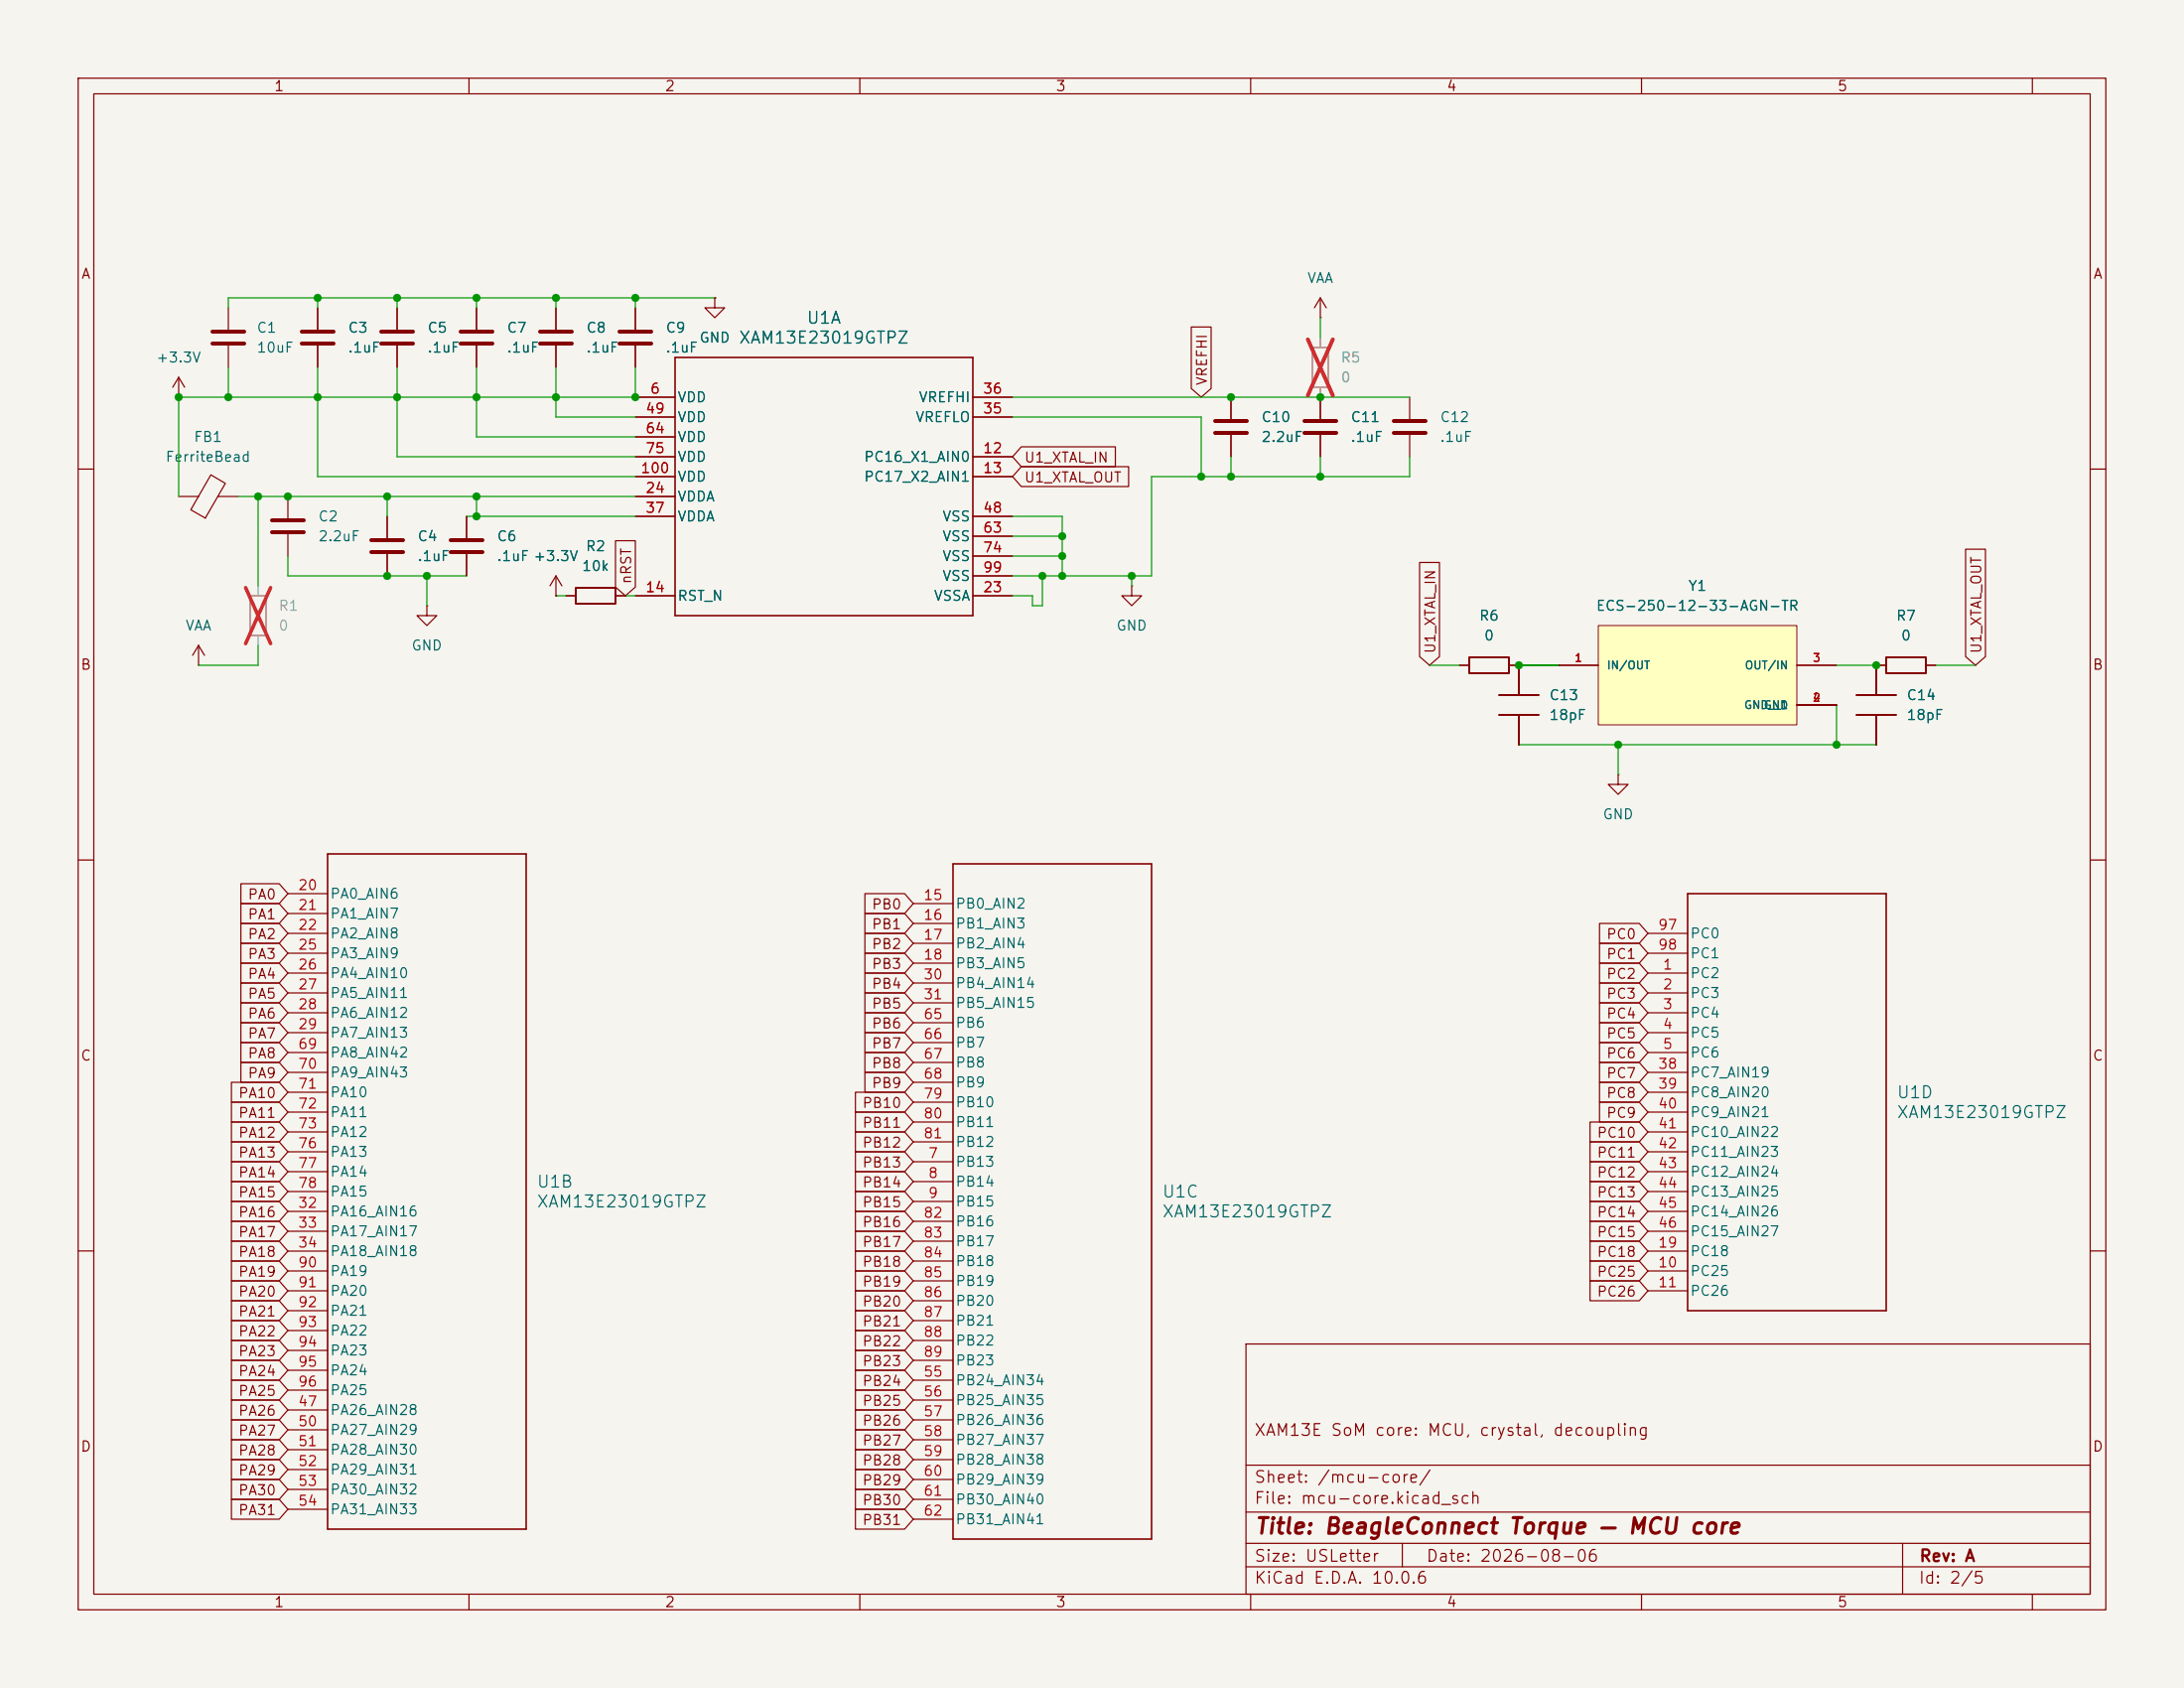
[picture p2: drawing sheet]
<svg xmlns="http://www.w3.org/2000/svg" width="279mm" height="216mm" viewBox="0 0 279 216" stroke-linecap="round" stroke-linejoin="round" font-family="sans-serif">
<path d="M0 0h279.4v215.9h-279.4z" fill="#f5f4ef" stroke="#f5f4ef" stroke-width=".13"/>
<g fill="none" stroke="#840000" stroke-width=".15">
<path d="M10 10h259.4v195.9h-259.4zM12 12h255.4v191.9h-255.4zM60 10v2M110 10v2M160 10v2M210 10v2M260 10v2M168.9 38.1v2.5M168.9 38.1l-.8 1.3M168.9 38.1l.8 1.3M22.9 50.8h.1M22.9 48.3l-.8 1.2"/>
<path d="M22.9 48.3l.7 1.2M22.9 48.3v2.5M157.5 50.8v2.8M157.5 55.6v2.8M168.9 40.6h.1M168.9 50.8v2.8M168.9 55.6v2.8M180.3 50.8v2.8M180.3 55.6v2.8M10 60h2M267.4 60h2M194.3 85.1h.1"/>
<path d="M194.3 95.2v.1M207 99.1v1.2h1.3l-1.3 1.3-1.3-1.3h1.3M207 99.1h.1M240 85.1h1.3M240 85.1h.1M240 95.2v.1M246.4 85.1h1.2M10 110h2M267.4 110h2M10 160h2M159.4 171.9h108v32h-108zM267.4 160h2"/>
<path d="M159.4 197.4h108M159.4 193.4h108M159.4 187.4h108M179.4 197.4v3M243.4 197.4v6.5M60 203.9v2M110 203.9v2M159.4 200.4h108M160 203.9v2M210 203.9v2M260 203.9v2"/>
</g>
<path d="M191.8 91.4h5M191.8 88.9h5M194.3 85.1v3.8M194.3 91.4v3.9M237.5 91.4h5.1M237.5 88.9h5.1M240 85.1v3.8M240 91.4v3.9M241.3 84.1h5.1v2h-5.1z" fill="none" stroke="#840000" stroke-width=".25"/>
<path d="M155.4 55.4h4.1M155.4 53.8h4.1M166.9 55.4h4M166.9 53.8h4M178.3 55.4h4.1M178.3 53.8h4.1" fill="none" stroke="#840000" stroke-width=".51"/>
<path d="M167.9 44.5h2v5h-2z" fill="none" stroke="#9c9b98" stroke-width=".25"/>
<path d="M168.9 43.2v1.3M168.9 49.5v1.3" fill="none" stroke="#9c9b98" stroke-width=".15"/>
<path d="M167.3 43.4l3.2 7.2M170.5 43.4l-3.2 7.2" fill="none" stroke="#e12e31" stroke-width=".46"/>
<path d="M204.5 80h25.4v12.7h-25.4z" fill="#ffffc2"/>
<path d="M204.5 80h25.4v12.7h-25.4z" fill="none" stroke="#840000" stroke-width=".13"/>
<g fill="none" stroke="#840000" stroke-width=".15">
<path d="M29.2 39.4v2.8M40.6 39.4v2.8M50.8 39.4v2.8M61 39.4v2.8M71.1 39.4v2.8M81.3 39.4v2.8M91.4 38.1v1.3h1.3l-1.3 1.2-1.2-1.2h1.2M91.4 38.1h.1M29.2 44.2v2.8M40.6 44.2v2.8M50.8 44.2v2.8M61 44.2v2.8"/>
<path d="M71.1 44.2v2.8M81.3 50.8h5.1M81.3 58.4h5.1M81.3 53.3h5.1M81.3 55.9h5.1M81.3 44.2v2.8M124.5 50.8h5M124.5 58.4h5M124.5 53.3h5M130.7 59.7h13.7v2.5h-13.7l-1.2-1.2zM130.7 57.1h12v2.6h-12l-1.2-1.3zM152.4 41.8h2.5v7.9l-1.2 1.1-1.3-1.1z"/>
<path d="M157.5 50.8v2.8M157.5 55.6v2.8M168.9 50.8v2.8M168.9 55.6v2.8M22.9 63.5h2.5M27 60.7l1.8 1.1-2.5 4.5-1.9-1.1zM27.9 63.5h2.6M36.8 63.5v2.8M36.8 68.3v2.8M49.5 66v2.8M49.5 70.9v2.8M54.6 77.5v1.2h1.3l-1.3 1.3-1.3-1.3h1.3"/>
<path d="M54.6 77.5h.1M59.7 66v2.8M59.7 70.9v2.8M71.1 76.2h.1M71.1 73.7v2.5M71.1 73.7l-.7 1.2M71.1 73.7l.8 1.2M72.4 76.2h1.3M78.7 69.2h2.6v5.9l-1.3 1.1-1.3-1.1zM78.7 76.2h1.3M81.3 63.5h5.1M81.3 61h5.1"/>
<path d="M81.3 76.2h5.1M81.3 66h5.1M124.5 61h5M124.5 76.2h5M124.5 66h5M124.5 68.6h5M124.5 71.1h5M124.5 73.7h5M144.8 74.9v1.3h1.2l-1.2 1.3-1.3-1.3h1.3M144.8 74.9h.1M181.6 71.9h2.6v12.1l-1.3 1.1-1.3-1.1zM251.5 70.2h2.5v13.8l-1.3 1.1-1.2-1.1z"/>
<path d="M25.4 85.1h.1M25.4 82.6l-.8 1.2M25.4 82.6l.8 1.2M25.4 82.6v2.5M186.7 85.1h1.3M193 85.1h1.3M194.3 85.1h.1M194.3 95.2v.1M199.4 85.1h5.1M229.9 85.1h5M229.9 90.2h5M240 85.1h1.3"/>
<path d="M240 85.1h.1M240 95.2v.1M246.4 85.1h1.2M30.8 118.1h4.9l1.1 1.3-1.1 1.3h-4.9zM30.8 113h4.9l1.1 1.3-1.1 1.3h-4.9zM30.8 115.6h4.9l1.1 1.2-1.1 1.3h-4.9zM36.8 114.3h5.1M36.8 116.8h5.1M36.8 119.4h5.1M110.6 116.8h5.1l1.1 1.3-1.1 1.3h-5.1zM110.6 114.3h5.1l1.1 1.3-1.1 1.2h-5.1zM110.6 119.4h5.1l1.1 1.3-1.1 1.2h-5.1z"/>
<path d="M116.8 115.6h5.1M116.8 118.1h5.1M204.6 118.1h5.1l1.1 1.3-1.1 1.3h-5.1zM210.8 119.4h5.1M29.6 138.4h6.1l1.1 1.3-1.1 1.3h-6.1zM30.8 120.6h4.9l1.1 1.3-1.1 1.3h-4.9zM30.8 133.3h4.9l1.1 1.3-1.1 1.3h-4.9zM30.8 130.8h4.9l1.1 1.3-1.1 1.3h-4.9zM30.8 125.7h4.9l1.1 1.3-1.1 1.3h-4.9zM30.8 135.9h4.9l1.1 1.3-1.1 1.2h-4.9zM30.8 128.3h4.9l1.1 1.2-1.1 1.3h-4.9zM30.8 123.2h4.9l1.1 1.3-1.1 1.2h-4.9z"/>
<path d="M36.8 121.9h5.1M36.8 124.5h5.1M36.8 127h5.1M36.8 129.5h5.1M36.8 132.1h5.1M36.8 134.6h5.1M36.8 137.2h5.1M36.8 139.7h5.1M109.4 139.7h6.3l1.1 1.3-1.1 1.2h-6.3zM110.6 132.1h5.1l1.1 1.3-1.1 1.2h-5.1zM110.6 127h5.1l1.1 1.3-1.1 1.2h-5.1zM110.6 129.5h5.1l1.1 1.3-1.1 1.3h-5.1z"/>
<path d="M110.6 124.5h5.1l1.1 1.2-1.1 1.3h-5.1zM110.6 121.9h5.1l1.1 1.3-1.1 1.3h-5.1zM110.6 134.6h5.1l1.1 1.3-1.1 1.3h-5.1zM110.6 137.2h5.1l1.1 1.2-1.1 1.3h-5.1zM116.8 120.7h5.1M116.8 123.2h5.1M116.8 125.7h5.1M116.8 128.3h5.1M116.8 130.8h5.1M116.8 133.4h5.1M116.8 135.9h5.1M116.8 138.4h5.1"/>
<path d="M204.6 135.9h5.1l1.1 1.3-1.1 1.2h-5.1zM204.6 130.8h5.1l1.1 1.3-1.1 1.3h-5.1zM204.6 138.4h5.1l1.1 1.3-1.1 1.3h-5.1zM204.6 123.2h5.1l1.1 1.3-1.1 1.2h-5.1zM204.6 125.7h5.1l1.1 1.3-1.1 1.3h-5.1zM204.6 133.3h5.1l1.1 1.3-1.1 1.3h-5.1zM204.6 128.3h5.1l1.1 1.2-1.1 1.3h-5.1zM204.6 120.6h5.1l1.1 1.3-1.1 1.3h-5.1zM210.8 121.9h5.1M210.8 124.5h5.1M210.8 127h5.1M210.8 129.5h5.1"/>
<path d="M210.8 132.1h5.1M210.8 134.6h5.1M210.8 137.2h5.1M210.8 139.7h5.1M29.6 153.7h6.1l1.1 1.2-1.1 1.3h-6.1zM29.6 148.6h6.1l1.1 1.3-1.1 1.2h-6.1zM29.6 141h6.1l1.1 1.2-1.1 1.3h-6.1zM29.6 146h6.1l1.1 1.3-1.1 1.3h-6.1zM29.6 151.1h6.1l1.1 1.3-1.1 1.3h-6.1zM29.6 156.2h6.1l1.1 1.3-1.1 1.3h-6.1zM29.6 158.7h6.1l1.1 1.3-1.1 1.3h-6.1zM29.6 143.5h6.1l1.1 1.3-1.1 1.3h-6.1z"/>
<path d="M36.8 154.9h5.1M36.8 157.5h5.1M36.8 142.2h5.1M36.8 144.8h5.1M36.8 147.3h5.1M36.8 149.9h5.1M36.8 152.4h5.1M109.4 157.5h6.3l1.1 1.3-1.1 1.2h-6.3zM109.4 147.3h6.3l1.1 1.3-1.1 1.3h-6.3zM109.4 154.9h6.3l1.1 1.3-1.1 1.3h-6.3zM109.4 149.9h6.3l1.1 1.2-1.1 1.3h-6.3zM109.4 152.4h6.3l1.1 1.3-1.1 1.2h-6.3z"/>
<path d="M109.4 142.2h6.3l1.1 1.3-1.1 1.3h-6.3zM109.4 144.8h6.3l1.1 1.3-1.1 1.2h-6.3zM116.8 148.6h5.1M116.8 151.1h5.1M116.8 153.7h5.1M116.8 141h5.1M116.8 143.5h5.1M116.8 146.1h5.1M116.8 156.2h5.1M116.8 158.8h5.1M203.4 153.7h6.3l1.1 1.2-1.1 1.3h-6.3zM203.4 158.7h6.3l1.1 1.3-1.1 1.3h-6.3z"/>
<path d="M203.4 156.2h6.3l1.1 1.3-1.1 1.3h-6.3zM203.4 143.5h6.3l1.1 1.3-1.1 1.3h-6.3zM203.4 148.6h6.3l1.1 1.3-1.1 1.2h-6.3zM203.4 146h6.3l1.1 1.3-1.1 1.3h-6.3zM203.4 151.1h6.3l1.1 1.3-1.1 1.3h-6.3zM204.6 141h5.1l1.1 1.2-1.1 1.3h-5.1zM210.8 154.9h5.1M210.8 157.5h5.1M210.8 142.2h5.1M210.8 144.8h5.1M210.8 147.3h5.1M210.8 149.9h5.1"/>
<path d="M210.8 152.4h5.1M29.6 176.5h6.1l1.1 1.3-1.1 1.3h-6.1zM29.6 174h6.1l1.1 1.3-1.1 1.2h-6.1zM29.6 179.1h6.1l1.1 1.2-1.1 1.3h-6.1zM29.6 166.4h6.1l1.1 1.2-1.1 1.3h-6.1zM29.6 168.9h6.1l1.1 1.3-1.1 1.3h-6.1zM29.6 171.4h6.1l1.1 1.3-1.1 1.3h-6.1zM29.6 163.8h6.1l1.1 1.3-1.1 1.3h-6.1zM29.6 161.3h6.1l1.1 1.3-1.1 1.2h-6.1zM36.8 160h5.1M36.8 162.6h5.1M36.8 165.1h5.1"/>
<path d="M36.8 167.6h5.1M36.8 170.2h5.1M36.8 172.7h5.1M36.8 175.3h5.1M36.8 177.8h5.1M109.4 175.3h6.3l1.1 1.2-1.1 1.3h-6.3zM109.4 170.2h6.3l1.1 1.3-1.1 1.2h-6.3zM109.4 167.6h6.3l1.1 1.3-1.1 1.3h-6.3zM109.4 172.7h6.3l1.1 1.3-1.1 1.3h-6.3zM109.4 165.1h6.3l1.1 1.3-1.1 1.2h-6.3zM109.4 160h6.3l1.1 1.3-1.1 1.3h-6.3zM109.4 162.6h6.3l1.1 1.2-1.1 1.3h-6.3z"/>
<path d="M109.4 177.8h6.3l1.1 1.3-1.1 1.2h-6.3zM116.8 176.5h5.1M116.8 179.1h5.1M116.8 161.3h5.1M116.8 163.8h5.1M116.8 166.4h5.1M116.8 168.9h5.1M116.8 171.5h5.1M116.8 174h5.1M203.4 163.8h6.3l1.1 1.3-1.1 1.3h-6.3zM203.4 161.3h6.3l1.1 1.3-1.1 1.2h-6.3zM210.8 160h5.1"/>
<path d="M210.8 162.6h5.1M210.8 165.1h5.1M29.6 181.6h6.1l1.1 1.3-1.1 1.3h-6.1zM29.6 184.1h6.1l1.1 1.3-1.1 1.3h-6.1zM29.6 191.8h6.1l1.1 1.2-1.1 1.3h-6.1zM29.6 189.2h6.1l1.1 1.3-1.1 1.3h-6.1zM29.6 186.7h6.1l1.1 1.3-1.1 1.2h-6.1zM36.8 180.3h5.1M36.8 182.9h5.1M36.8 185.4h5.1M36.8 188h5.1M36.8 190.5h5.1"/>
<path d="M36.8 193h5.1M109.4 188h6.3l1.1 1.2-1.1 1.3h-6.3zM109.4 190.5h6.3l1.1 1.3-1.1 1.2h-6.3zM109.4 193h6.3l1.1 1.3-1.1 1.3h-6.3zM109.4 185.4h6.3l1.1 1.3-1.1 1.3h-6.3zM109.4 182.9h6.3l1.1 1.3-1.1 1.2h-6.3zM109.4 180.3h6.3l1.1 1.3-1.1 1.3h-6.3zM116.8 181.6h5.1M116.8 184.2h5.1M116.8 186.7h5.1M116.8 189.2h5.1M116.8 191.8h5.1"/>
<path d="M116.8 194.3h5.1"/>
</g>
<path d="M86.4 45.7h38.1v33h-38.1zM41.9 109.2h25.4v86.4h-25.4zM121.9 110.5h25.4v86.4h-25.4zM215.9 114.3h25.4v53.3h-25.4z" fill="none" stroke="#840000" stroke-width=".2"/>
<path d="M73.7 75.2h5v2h-5zM188 84.1h5v2h-5z" fill="none" stroke="#840000" stroke-width=".25"/>
<g fill="none" stroke="#840000" stroke-width=".51">
<path d="M27.2 43.9h4M27.2 42.4h4M38.6 43.9h4.1M38.6 42.4h4.1M48.8 43.9h4M48.8 42.4h4M58.9 43.9h4.1M58.9 42.4h4.1M69.1 43.9h4.1M69.1 42.4h4.1M79.2 43.9h4.1M79.2 42.4h4.1"/>
<path d="M34.8 66.5h4.1M34.8 68.1h4.1M47.5 70.6h4.1M47.5 69.1h4.1M57.7 70.6h4M57.7 69.1h4"/>
</g>
<path d="M32 76.2h2v5.1h-2z" fill="none" stroke="#9c9b98" stroke-width=".25"/>
<path d="M168.9 43.2v1.3M168.9 49.5v1.3M33 74.9v1.3M33 81.3v1.3" fill="none" stroke="#9c9b98" stroke-width=".15"/>
<path d="M167.3 43.4l3.2 7.2M170.5 43.4l-3.2 7.2M31.4 75.2l3.2 7.1M34.6 75.2l-3.2 7.1" fill="none" stroke="#e12e31" stroke-width=".46"/>
<g fill="none" stroke="#009600" stroke-width=".15">
<path d="M40.6 38.1v1.3M50.8 38.1v1.3M61 38.1v1.3M71.1 38.1v1.3M81.3 38.1v1.3M91.4 38.1h-62.2v1.3M29.2 47v3.8M40.6 47v14h40.7M50.8 47v11.4h30.5M61 47v8.9h20.3M71.1 47v6.3h10.2M81.3 47v3.8h-58.4v12.7"/>
<path d="M129.5 50.8h50.8M129.5 53.3h24.2v7.7M157.5 58.4v2.6M168.9 40.6v2.6M168.9 58.4v2.6M180.3 58.4v2.6h-33v12.7h-17.8M30.5 63.5h50.8M33 63.5v11.4M36.8 71.1v2.6h22.9M49.5 63.5v2.5M54.6 73.7v3.8M59.7 66h21.6"/>
<path d="M61 63.5v2.5M71.1 76.2h1.3M80 76.2h1.3M129.5 66h6.4v7.7M129.5 71.1h6.4M129.5 68.6h6.4M133.3 73.7v3.8h-1.2v-1.3h-2.6M144.8 73.7v1.2M33 82.6v2.5h-7.6M182.9 85.1h3.8M194.3 95.3h45.7M207 95.3v3.8"/>
<path d="M234.9 90.2v5.1M234.9 85.1h5.1M247.6 85.1h5.1"/>
</g>
<path d="M194.3 85.1h5.1" fill="none" stroke="#009600" stroke-width=".25"/>
<g fill="#009600" stroke="#009600" stroke-width=".13">
<circle cx="133.3" cy="73.7" r=".46"/>
<circle cx="61" cy="63.5" r=".46"/>
<circle cx="61" cy="50.8" r=".46"/>
<circle cx="71.1" cy="50.8" r=".46"/>
<circle cx="81.3" cy="50.8" r=".46"/>
<circle cx="81.3" cy="38.1" r=".46"/>
<circle cx="71.1" cy="38.1" r=".46"/>
<circle cx="157.5" cy="50.8" r=".46"/>
<circle cx="135.9" cy="68.6" r=".46"/>
<circle cx="135.9" cy="71.1" r=".46"/>
<circle cx="157.5" cy="61" r=".46"/>
<circle cx="168.9" cy="61" r=".46"/>
<circle cx="144.8" cy="73.7" r=".46"/>
<circle cx="153.7" cy="61" r=".46"/>
<circle cx="40.6" cy="50.8" r=".46"/>
<circle cx="50.8" cy="50.8" r=".46"/>
<circle cx="49.5" cy="63.5" r=".46"/>
<circle cx="61" cy="38.1" r=".46"/>
<circle cx="40.6" cy="38.1" r=".46"/>
<circle cx="50.8" cy="38.1" r=".46"/>
<circle cx="194.3" cy="85.1" r=".46"/>
<circle cx="207" cy="95.3" r=".46"/>
<circle cx="234.9" cy="95.3" r=".46"/>
<circle cx="168.9" cy="50.8" r=".46"/>
<circle cx="240" cy="85.1" r=".46"/>
<circle cx="49.5" cy="73.7" r=".46"/>
<circle cx="33" cy="63.5" r=".46"/>
<circle cx="36.8" cy="63.5" r=".46"/>
<circle cx="22.9" cy="50.8" r=".46"/>
<circle cx="29.2" cy="50.8" r=".46"/>
<circle cx="61" cy="66" r=".46"/>
<circle cx="54.6" cy="73.7" r=".46"/>
<circle cx="135.9" cy="73.7" r=".46"/>
</g>
<text font-size="2" fill="#840000" x="160.4" y="196.7">Title: BeagleConnect Torque — MCU core</text>
<g font-size="1.5" fill="#006464">
<text x="103.1" y="41.8">U1A</text>
<text x="94.4" y="44.3">XAM13E23019GTPZ</text>
<text x="242.6" y="140.9">U1D</text>
<text x="242.6" y="143.4">XAM13E23019GTPZ</text>
<text x="68.6" y="152.3">U1B</text>
<text x="68.6" y="154.8">XAM13E23019GTPZ</text>
<text x="148.6" y="153.6">U1C</text>
<text x="148.6" y="156.1">XAM13E23019GTPZ</text>
</g>
<g font-size="1.5" fill="#840000">
<text x="160.4" y="184">XAM13E SoM core: MCU, crystal, decoupling</text>
<text x="160.4" y="190">Sheet: /mcu-core/</text>
<text x="160.4" y="192.7">File: mcu-core.kicad_sch</text>
<text x="160.4" y="202.9">KiCad E.D.A. 10.0.6</text>
<text x="160.4" y="200.1">Size: USLetter</text>
<text x="182.4" y="200.1">Date: 2026-08-06</text>
<text x="245.4" y="202.9">Id: 2/5</text>
<text x="245.4" y="200.1">Rev: A</text>
</g>
<g font-size="1.3" fill="#840000">
<text x="35" y="12">1</text>
<text x="85" y="12">2</text>
<text x="135" y="12">3</text>
<text x="185" y="12">4</text>
<text x="235" y="12">5</text>
<text x="10.3" y="36">A</text>
<text x="267.7" y="36">A</text>
<text x="154.7" y="49.4" transform="rotate(-90 154.7 49.4)">VREFHI</text>
<text x="130.9" y="59.5">U1_XTAL_IN</text>
<text x="130.9" y="62">U1_XTAL_OUT</text>
<text x="81.1" y="74.8" transform="rotate(-90 81.1 74.8)">nRST</text>
<text x="183.9" y="83.7" transform="rotate(-90 183.9 83.7)">U1_XTAL_IN</text>
<text x="253.8" y="83.7" transform="rotate(-90 253.8 83.7)">U1_XTAL_OUT</text>
<text x="10.2" y="86">B</text>
<text x="267.6" y="86">B</text>
<text x="31.6" y="115.4">PA0</text>
<text x="31.6" y="117.9">PA1</text>
<text x="111.4" y="119.2">PB1</text>
<text x="111.4" y="116.6">PB0</text>
<text x="31.6" y="120.4">PA2</text>
<text x="31.6" y="123">PA3</text>
<text x="31.6" y="125.5">PA4</text>
<text x="111.4" y="124.2">PB3</text>
<text x="111.4" y="121.7">PB2</text>
<text x="205.4" y="125.5">PC2</text>
<text x="205.4" y="120.4">PC0</text>
<text x="205.4" y="123">PC1</text>
<text x="31.6" y="128.1">PA5</text>
<text x="31.6" y="130.6">PA6</text>
<text x="111.4" y="129.3">PB5</text>
<text x="111.4" y="131.9">PB6</text>
<text x="111.4" y="126.8">PB4</text>
<text x="205.4" y="128.1">PC3</text>
<text x="205.4" y="130.6">PC4</text>
<text x="10.2" y="136">C</text>
<text x="31.6" y="135.7">PA8</text>
<text x="31.6" y="133.1">PA7</text>
<text x="111.4" y="134.4">PB7</text>
<text x="111.4" y="136.9">PB8</text>
<text x="205.4" y="133.1">PC5</text>
<text x="205.4" y="135.7">PC6</text>
<text x="267.6" y="136">C</text>
<text x="30.4" y="143.3">PA11</text>
<text x="30.4" y="140.8">PA10</text>
<text x="31.6" y="138.2">PA9</text>
<text x="110.2" y="142">PB10</text>
<text x="111.4" y="139.5">PB9</text>
<text x="205.4" y="138.2">PC7</text>
<text x="205.4" y="140.8">PC8</text>
<text x="205.4" y="143.3">PC9</text>
<text x="30.4" y="148.4">PA13</text>
<text x="30.4" y="145.8">PA12</text>
<text x="110.2" y="149.6">PB13</text>
<text x="110.2" y="144.6">PB11</text>
<text x="110.2" y="147.1">PB12</text>
<text x="204.2" y="145.8">PC10</text>
<text x="204.2" y="148.4">PC11</text>
<text x="30.4" y="156">PA16</text>
<text x="30.4" y="150.9">PA14</text>
<text x="30.4" y="153.5">PA15</text>
<text x="110.2" y="152.2">PB14</text>
<text x="110.2" y="154.7">PB15</text>
<text x="204.2" y="156">PC14</text>
<text x="204.2" y="150.9">PC12</text>
<text x="204.2" y="153.5">PC13</text>
<text x="30.4" y="158.5">PA17</text>
<text x="30.4" y="161.1">PA18</text>
<text x="110.2" y="159.8">PB17</text>
<text x="110.2" y="157.3">PB16</text>
<text x="204.2" y="161.1">PC18</text>
<text x="204.2" y="158.5">PC15</text>
<text x="30.4" y="166.2">PA20</text>
<text x="30.4" y="163.6">PA19</text>
<text x="110.2" y="167.4">PB20</text>
<text x="110.2" y="162.3">PB18</text>
<text x="110.2" y="164.9">PB19</text>
<text x="204.2" y="166.2">PC26</text>
<text x="204.2" y="163.6">PC25</text>
<text x="30.4" y="168.7">PA21</text>
<text x="30.4" y="171.2">PA22</text>
<text x="30.4" y="173.8">PA23</text>
<text x="110.2" y="172.5">PB22</text>
<text x="110.2" y="170">PB21</text>
<text x="30.4" y="178.9">PA25</text>
<text x="30.4" y="176.3">PA24</text>
<text x="110.2" y="177.6">PB24</text>
<text x="110.2" y="175">PB23</text>
<text x="10.2" y="186">D</text>
<text x="30.4" y="183.9">PA27</text>
<text x="30.4" y="181.4">PA26</text>
<text x="110.2" y="180.1">PB25</text>
<text x="110.2" y="185.2">PB27</text>
<text x="110.2" y="182.7">PB26</text>
<text x="267.6" y="186">D</text>
<text x="30.4" y="186.5">PA28</text>
<text x="30.4" y="191.6">PA30</text>
<text x="30.4" y="189">PA29</text>
<text x="110.2" y="190.3">PB29</text>
<text x="110.2" y="187.7">PB28</text>
<text x="30.4" y="194.1">PA31</text>
<text x="110.2" y="192.8">PB30</text>
<text x="110.2" y="195.4">PB31</text>
<text x="35" y="205.9">1</text>
<text x="85" y="205.9">2</text>
<text x="135" y="205.9">3</text>
<text x="185" y="205.9">4</text>
<text x="235" y="205.9">5</text>
</g>
<g font-size="1.3" fill="#006464">
<text x="167.2" y="36.5">VAA</text>
<text x="19.9" y="46.7">+3.3V</text>
<text x="32.8" y="42.9">C1</text>
<text x="32.8" y="45.4">10uF</text>
<text x="44.4" y="42.9">C3</text>
<text x="44.4" y="45.4">.1uF</text>
<text x="54.6" y="42.9">C5</text>
<text x="54.6" y="45.4">.1uF</text>
<text x="64.8" y="42.9">C7</text>
<text x="64.8" y="45.4">.1uF</text>
<text x="74.9" y="42.9">C8</text>
<text x="74.9" y="45.4">.1uF</text>
<text x="85.1" y="42.9">C9</text>
<text x="85.1" y="45.4">.1uF</text>
<text x="89.4" y="44.1">GND</text>
<text x="86.6" y="51.8">VDD</text>
<text x="117.4" y="51.8">VREFHI</text>
<text x="21.1" y="59.4">FerriteBead</text>
<text x="24.7" y="56.8">FB1</text>
<text x="86.6" y="54.3">VDD</text>
<text x="86.6" y="56.8">VDD</text>
<text x="86.6" y="59.4">VDD</text>
<text x="110.4" y="59.4">PC16_X1_AIN0</text>
<text x="117" y="54.3">VREFLO</text>
<text x="161.3" y="54.3">C10</text>
<text x="161.3" y="56.8">2.2uF</text>
<text x="172.7" y="54.3">C11</text>
<text x="172.7" y="56.8">.1uF</text>
<text x="184.1" y="54.3">C12</text>
<text x="184.1" y="56.8">.1uF</text>
<text x="86.6" y="64.5">VDDA</text>
<text x="86.6" y="61.9">VDD</text>
<text x="110.4" y="61.9">PC17_X2_AIN1</text>
<text x="40.6" y="67">C2</text>
<text x="40.6" y="69.5">2.2uF</text>
<text x="53.3" y="69.5">C4</text>
<text x="63.5" y="69.5">C6</text>
<text x="74.8" y="70.8">R2</text>
<text x="86.6" y="67">VDDA</text>
<text x="120.5" y="67">VSS</text>
<text x="120.5" y="69.5">VSS</text>
<text x="53.3" y="72.1">.1uF</text>
<text x="63.5" y="72.1">.1uF +3.3V</text>
<text x="74.3" y="73.4">10k</text>
<text x="86.6" y="77.2">RST_N</text>
<text x="119.4" y="77.2">VSSA</text>
<text x="120.5" y="72.1">VSS</text>
<text x="120.5" y="74.6">VSS</text>
<text x="215.9" y="75.9">Y1</text>
<text x="23.6" y="81">VAA</text>
<text x="52.5" y="83.5">GND</text>
<text x="142.7" y="81">GND</text>
<text x="189.1" y="79.7">R6</text>
<text x="189.8" y="82.2">0</text>
<text x="204.1" y="78.4">ECS-250-12-33-AGN-TR</text>
<text x="242.5" y="79.7">R7</text>
<text x="243.1" y="82.2">0</text>
<text x="198.1" y="89.9">C13</text>
<text x="243.8" y="89.9">C14</text>
<text x="198.1" y="92.4">18pF</text>
<text x="243.8" y="92.4">18pF</text>
<text x="204.9" y="105.1">GND</text>
<text x="42.1" y="115.3">PA0_AIN6</text>
<text x="42.1" y="117.8">PA1_AIN7</text>
<text x="122.1" y="116.5">PB0_AIN2</text>
<text x="122.1" y="119.1">PB1_AIN3</text>
<text x="42.1" y="120.3">PA2_AIN8</text>
<text x="42.1" y="122.9">PA3_AIN9</text>
<text x="42.1" y="125.4">PA4_AIN10</text>
<text x="122.1" y="121.6">PB2_AIN4</text>
<text x="122.1" y="124.2">PB3_AIN5</text>
<text x="216.1" y="125.4">PC2</text>
<text x="216.1" y="120.3">PC0</text>
<text x="216.1" y="122.9">PC1</text>
<text x="42.1" y="128">PA5_AIN11</text>
<text x="42.1" y="130.5">PA6_AIN12</text>
<text x="122.1" y="126.7">PB4_AIN14</text>
<text x="122.1" y="129.2">PB5_AIN15</text>
<text x="122.1" y="131.8">PB6</text>
<text x="216.1" y="128">PC3</text>
<text x="216.1" y="130.5">PC4</text>
<text x="42.1" y="133">PA7_AIN13</text>
<text x="42.1" y="135.6">PA8_AIN42</text>
<text x="122.1" y="134.3">PB7</text>
<text x="122.1" y="136.9">PB8</text>
<text x="216.1" y="133">PC5</text>
<text x="216.1" y="135.6">PC6</text>
<text x="42.1" y="138.1">PA9_AIN43</text>
<text x="42.1" y="140.7">PA10</text>
<text x="42.1" y="143.2">PA11</text>
<text x="122.1" y="139.4">PB9</text>
<text x="122.1" y="141.9">PB10</text>
<text x="216.1" y="138.1">PC7_AIN19</text>
<text x="216.1" y="140.7">PC8_AIN20</text>
<text x="216.1" y="143.2">PC9_AIN21</text>
<text x="42.1" y="145.7">PA12</text>
<text x="42.1" y="148.3">PA13</text>
<text x="122.1" y="149.6">PB13</text>
<text x="122.1" y="144.5">PB11</text>
<text x="122.1" y="147">PB12</text>
<text x="216.1" y="145.7">PC10_AIN22</text>
<text x="216.1" y="148.3">PC11_AIN23</text>
<text x="42.1" y="155.9">PA16_AIN16</text>
<text x="42.1" y="150.8">PA14</text>
<text x="42.1" y="153.4">PA15</text>
<text x="122.1" y="152.1">PB14</text>
<text x="122.1" y="154.6">PB15</text>
<text x="216.1" y="150.8">PC12_AIN24</text>
<text x="216.1" y="153.4">PC13_AIN25</text>
<text x="216.1" y="155.9">PC14_AIN26</text>
<text x="42.1" y="158.4">PA17_AIN17</text>
<text x="42.1" y="161">PA18_AIN18</text>
<text x="122.1" y="157.2">PB16</text>
<text x="122.1" y="159.7">PB17</text>
<text x="216.1" y="161">PC18</text>
<text x="216.1" y="158.4">PC15_AIN27</text>
<text x="42.1" y="163.5">PA19</text>
<text x="42.1" y="166.1">PA20</text>
<text x="122.1" y="162.3">PB18</text>
<text x="122.1" y="164.8">PB19</text>
<text x="122.1" y="167.3">PB20</text>
<text x="216.1" y="163.5">PC25</text>
<text x="216.1" y="166.1">PC26</text>
<text x="42.1" y="168.6">PA21</text>
<text x="42.1" y="171.1">PA22</text>
<text x="42.1" y="173.7">PA23</text>
<text x="122.1" y="169.9">PB21</text>
<text x="122.1" y="172.4">PB22</text>
<text x="42.1" y="176.2">PA24</text>
<text x="42.1" y="178.8">PA25</text>
<text x="122.1" y="177.5">PB24_AIN34</text>
<text x="122.1" y="175">PB23</text>
<text x="42.1" y="181.3">PA26_AIN28</text>
<text x="42.1" y="183.8">PA27_AIN29</text>
<text x="122.1" y="180">PB25_AIN35</text>
<text x="122.1" y="182.6">PB26_AIN36</text>
<text x="122.1" y="185.1">PB27_AIN37</text>
<text x="42.1" y="186.4">PA28_AIN30</text>
<text x="42.1" y="188.9">PA29_AIN31</text>
<text x="42.1" y="191.5">PA30_AIN32</text>
<text x="122.1" y="187.7">PB28_AIN38</text>
<text x="122.1" y="190.2">PB29_AIN39</text>
<text x="42.1" y="194">PA31_AIN33</text>
<text x="122.1" y="192.7">PB30_AIN40</text>
<text x="122.1" y="195.3">PB31_AIN41</text>
</g>
<g font-size="1.3" fill="#939391">
<text x="171.4" y="46.7">R5</text>
<text x="171.4" y="49.2">0</text>
<text x="35.5" y="78.4">R1</text>
<text x="35.5" y="81">0</text>
</g>
<g font-size="1.3" fill="#a90000">
<text x="82.5" y="53.2">49</text>
<text x="83.1" y="50.7">6</text>
<text x="125.7" y="53.2">35</text>
<text x="125.7" y="50.7">36</text>
<text x="82.5" y="55.7">64</text>
<text x="82.5" y="58.3">75</text>
<text x="125.7" y="58.3">12</text>
<text x="81.9" y="60.8">100</text>
<text x="82.5" y="63.4">24</text>
<text x="82.5" y="65.9">37</text>
<text x="125.7" y="60.8">13</text>
<text x="125.7" y="65.9">48</text>
<text x="125.7" y="68.4">63</text>
<text x="125.7" y="71">74</text>
<text x="82.5" y="76.1">14</text>
<text x="125.7" y="76.1">23</text>
<text x="125.7" y="73.5">99</text>
<text x="38" y="114.2">20</text>
<text x="38" y="116.7">21</text>
<text x="38" y="119.2">22</text>
<text x="118" y="115.4">15</text>
<text x="118" y="118">16</text>
<text x="212" y="119.2">97</text>
<text x="38" y="121.8">25</text>
<text x="38" y="124.3">26</text>
<text x="118" y="120.5">17</text>
<text x="118" y="123.1">18</text>
<text x="118" y="125.6">30</text>
<text x="212" y="121.8">98</text>
<text x="212.6" y="124.3">1</text>
<text x="38" y="126.9">27</text>
<text x="38" y="129.4">28</text>
<text x="38" y="131.9">29</text>
<text x="118" y="128.1">31</text>
<text x="118" y="130.7">65</text>
<text x="212.6" y="126.9">2</text>
<text x="212.6" y="129.4">3</text>
<text x="212.6" y="131.9">4</text>
<text x="38" y="134.5">69</text>
<text x="38" y="137">70</text>
<text x="118" y="133.2">66</text>
<text x="118" y="135.8">67</text>
<text x="212" y="137">38</text>
<text x="212.6" y="134.5">5</text>
<text x="38" y="139.6">71</text>
<text x="38" y="142.1">72</text>
<text x="118" y="138.3">68</text>
<text x="118" y="140.8">79</text>
<text x="118" y="143.4">80</text>
<text x="212" y="139.6">39</text>
<text x="212" y="142.1">40</text>
<text x="38" y="144.6">73</text>
<text x="38" y="147.2">76</text>
<text x="38" y="149.7">77</text>
<text x="118" y="145.9">81</text>
<text x="118.6" y="148.5">7</text>
<text x="212" y="144.6">41</text>
<text x="212" y="147.2">42</text>
<text x="212" y="149.7">43</text>
<text x="38" y="154.8">32</text>
<text x="38" y="152.3">78</text>
<text x="118.6" y="151">8</text>
<text x="118.6" y="153.5">9</text>
<text x="212" y="152.3">44</text>
<text x="212" y="154.8">45</text>
<text x="38" y="157.3">33</text>
<text x="38" y="159.9">34</text>
<text x="118" y="156.1">82</text>
<text x="118" y="158.6">83</text>
<text x="118" y="161.2">84</text>
<text x="212" y="159.9">19</text>
<text x="212" y="157.3">46</text>
<text x="38" y="162.4">90</text>
<text x="38" y="165">91</text>
<text x="38" y="167.5">92</text>
<text x="118" y="163.7">85</text>
<text x="118" y="166.2">86</text>
<text x="212" y="162.4">10</text>
<text x="212" y="165">11</text>
<text x="38" y="170">93</text>
<text x="38" y="172.6">94</text>
<text x="118" y="168.8">87</text>
<text x="118" y="171.3">88</text>
<text x="118" y="173.9">89</text>
<text x="38" y="175.1">95</text>
<text x="38" y="177.7">96</text>
<text x="118" y="176.4">55</text>
<text x="118" y="178.9">56</text>
<text x="38" y="180.2">47</text>
<text x="38" y="182.7">50</text>
<text x="38" y="185.3">51</text>
<text x="118" y="181.5">57</text>
<text x="118" y="184">58</text>
<text x="38" y="187.8">52</text>
<text x="38" y="190.4">53</text>
<text x="118" y="186.6">59</text>
<text x="118" y="189.1">60</text>
<text x="118" y="191.6">61</text>
<text x="38" y="192.9">54</text>
<text x="118" y="194.2">62</text>
</g>
<g font-size="1" fill="#a90000">
<text x="201.3" y="84.9">1</text>
<text x="231.8" y="90">2</text>
<text x="231.8" y="84.9">3</text>
<text x="231.8" y="90">4</text>
</g>
<g font-size="1" fill="#006464">
<text x="205.5" y="85.9">IN/OUT</text>
<text x="223.1" y="85.9">OUT/IN</text>
<text x="223" y="90.9">GND__1</text>
<text x="225.6" y="90.9">GND</text>
</g>
</svg>
